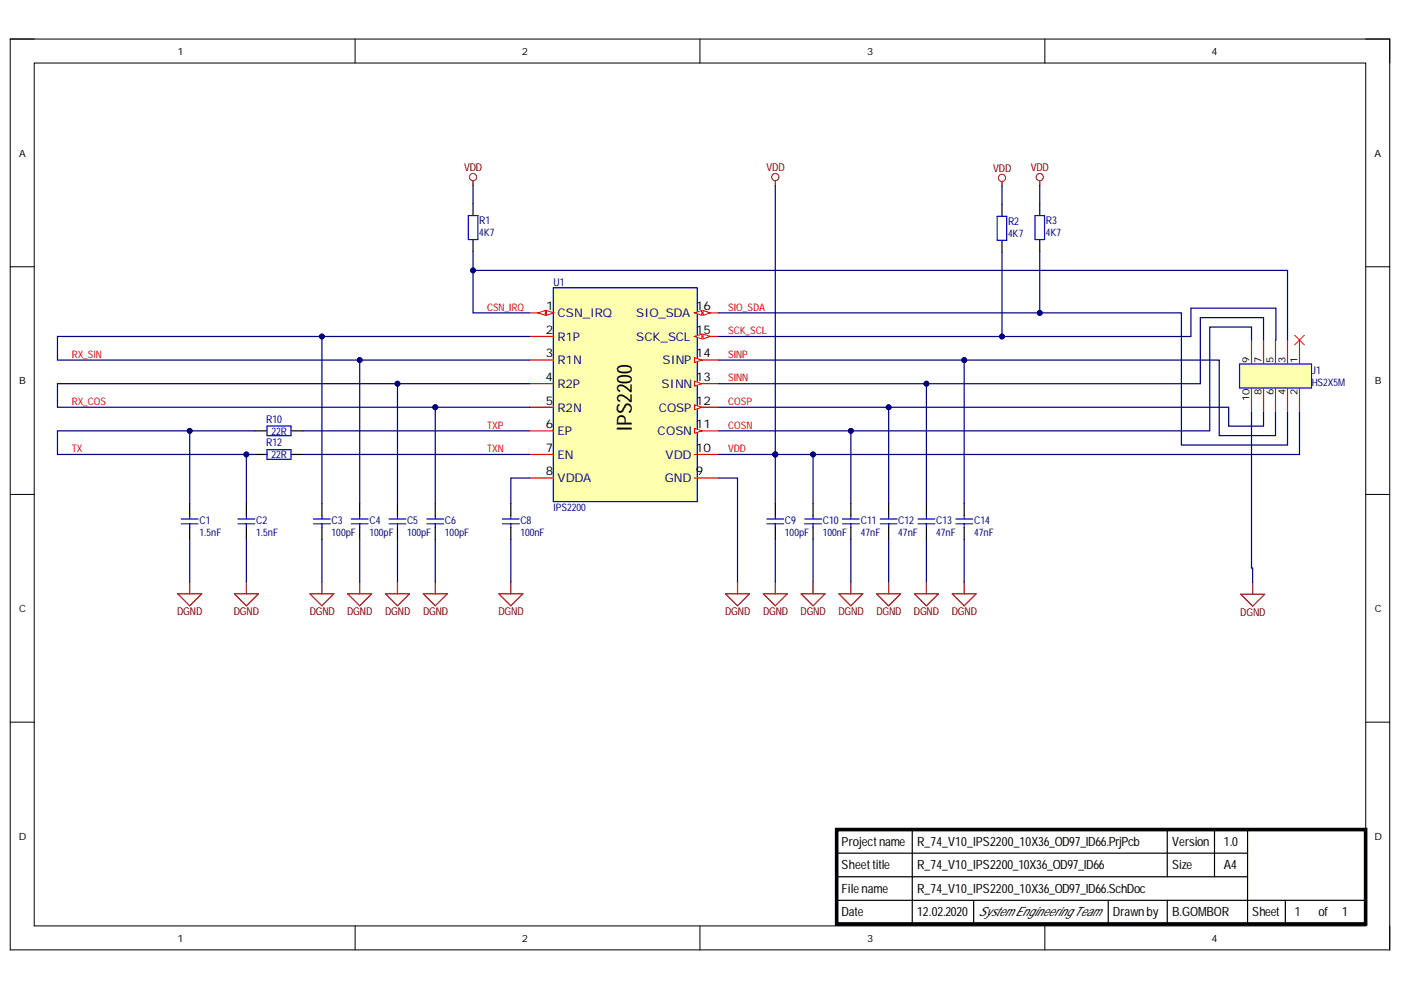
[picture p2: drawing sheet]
<svg xmlns="http://www.w3.org/2000/svg" width="297mm" height="210mm" viewBox="0 0 297 210" stroke-linecap="round" stroke-linejoin="round" font-family="sans-serif">
<path d="M2.2 8.3h292.4v193.1h-292.4z" fill="none" stroke="#000" stroke-width=".21"/>
<path d="M7.3 13.4h282.3v182.9h-282.3z" fill-rule="evenodd" fill="#fff"/>
<g fill="none" stroke="#000" stroke-width=".21">
<path d="M2.2 8.3h5.1M7.3 13.4h282.3v182.9h-282.3zM75.3 8.3v5.1M148.4 8.3v5.1M221.5 8.3v5.1M289.6 8.3h5v5.1M2.2 56.6h5.1M289.6 56.6h5M2.2 104.8h5.1M289.6 104.8h5M2.2 153.1h5.1M289.6 153.1h5"/>
<path d="M75.3 196.3v5.1M148.4 196.3v5.1M221.5 196.3v5.1M294.6 196.3v5.1"/>
</g>
<path d="M177.4 175.9h112.1v20h-112.1z" fill-rule="evenodd" fill="#fff"/>
<path d="M177.4 175.9h112.1v20h-112.1z" fill="none" stroke="#000" stroke-width=".77"/>
<path d="M193.4 175.9v20M247.5 175.9v10M257.5 175.9v10M264.5 175.9v20M177.4 180.9h87.1M177.4 185.9h87.1M177.4 190.9h112.1M206.4 190.9v5M235 190.9v5M247.5 190.9v5M272.5 190.9v5" fill="none" stroke="#000" stroke-width=".26"/>
<path d="M117.3 61h30.5v45.4h-30.5z" fill-rule="evenodd" fill="#ffffb0"/>
<path d="M117.3 61h30.5v45.4h-30.5z" fill="none" stroke="#00f" stroke-width=".26"/>
<path d="M147.3 76.3h5.1" fill="none" stroke="#f00" stroke-width=".26"/>
<path d="M147.3 75.8l1.5 .5-1.5 .6z" fill="#f8fcff"/>
<path d="M147.3 75.8l1.5 .5-1.5 .6z" fill="none" stroke="#f00" stroke-width=".21"/>
<path d="M147.3 81.3h5.1" fill="none" stroke="#f00" stroke-width=".26"/>
<path d="M147.3 80.8l1.5 .5-1.5 .6z" fill="#f8fcff"/>
<path d="M147.3 80.8l1.5 .5-1.5 .6z" fill="none" stroke="#f00" stroke-width=".21"/>
<path d="M147.3 86.3h5.1" fill="none" stroke="#f00" stroke-width=".26"/>
<path d="M147.3 85.8l1.5 .5-1.5 .6z" fill="#f8fcff"/>
<path d="M147.3 85.8l1.5 .5-1.5 .6z" fill="none" stroke="#f00" stroke-width=".21"/>
<path d="M112.3 76.3h5.1M112.3 71.3h5.1M112.3 66.3h5.1M112.3 81.3h5.1" fill="none" stroke="#f00" stroke-width=".26"/>
<path d="M115.9 65.8l1.5 .5-1.5 .6z" fill="#f8fcff"/>
<path d="M115.9 65.8l1.5 .5-1.5 .6z" fill="none" stroke="#f00" stroke-width=".21"/>
<path d="M114.1 66.3l1.5-.5v1.1z" fill="#f8fcff"/>
<path d="M114.1 66.3l1.5-.5v1.1z" fill="none" stroke="#f00" stroke-width=".21"/>
<path d="M112.3 96.4h5.1M112.3 86.3h5.1M112.3 91.4h5.1M147.3 96.4h5.1M147.3 91.4h5.1M112.3 101.4h5.1" fill="none" stroke="#f00" stroke-width=".26"/>
<path d="M147.3 90.8l1.5 .6-1.5 .5z" fill="#f8fcff"/>
<path d="M147.3 90.8l1.5 .6-1.5 .5z" fill="none" stroke="#f00" stroke-width=".21"/>
<path d="M147.3 71.3h5.1M147.3 101.4h5.1" fill="none" stroke="#f00" stroke-width=".26"/>
<path d="M147.3 71.3l1.5-.5v1z" fill="#f8fcff"/>
<path d="M147.3 71.3l1.5-.5v1z" fill="none" stroke="#f00" stroke-width=".21"/>
<path d="M149.1 70.8l1.5 .5-1.5 .5z" fill="#f8fcff"/>
<path d="M149.1 70.8l1.5 .5-1.5 .5z" fill="none" stroke="#f00" stroke-width=".21"/>
<path d="M147.3 66.3h5.1" fill="none" stroke="#f00" stroke-width=".26"/>
<path d="M147.3 66.3l1.5-.5v1.1z" fill="#f8fcff"/>
<path d="M147.3 66.3l1.5-.5v1.1z" fill="none" stroke="#f00" stroke-width=".21"/>
<path d="M149.1 65.8l1.5 .5-1.5 .6z" fill="#f8fcff"/>
<path d="M149.1 65.8l1.5 .5-1.5 .6z" fill="none" stroke="#f00" stroke-width=".21"/>
<g fill="none" stroke="#00f" stroke-width=".26">
<path d="M99.3 45.7h2v5.1h-2zM211.4 45.9h2.1v5.1h-2.1zM219.4 45.7h2.1v5.1h-2.1zM56.6 90.3h5.1v2.1h-5.1zM56.6 95.3h5.1v2.1h-5.1zM38.4 111.1h3.6M38.4 110h3.6M40.2 109.3v.7M40.2 111.1v.7M50.5 111.1h3.5M50.5 110h3.5M52.2 109.3v.7"/>
<path d="M52.2 111.1v.7M66.5 111.1h3.5M66.5 110h3.5M68.3 109.3v.7M68.3 111.1v.7M74.5 111.1h3.5M74.5 110h3.5M76.3 109.3v.7M76.3 111.1v.7M82.5 111.1h3.6M82.5 110h3.6M84.3 109.3v.7"/>
<path d="M84.3 111.1v.7M90.5 111.1h3.6M90.5 110h3.6M92.3 109.3v.7M92.3 111.1v.7M106.5 111.1h3.6M106.5 110h3.6M108.3 109.3v.7M108.3 111.1v.7M162.6 111.1h3.6M162.6 110h3.6M164.4 109.3v.7"/>
<path d="M164.4 111.1v.7M170.6 111.1h3.6M170.6 110h3.6M172.4 109.3v.7M172.4 111.1v.7M178.6 111.1h3.6M178.6 110h3.6M180.4 109.3v.7M180.4 111.1v.7M186.6 111.1h3.6M186.6 110h3.6M188.4 109.3v.7"/>
<path d="M188.4 111.1v.7M194.6 111.1h3.6M194.6 110h3.6M196.4 109.3v.7M196.4 111.1v.7M202.6 111.1h3.6M202.6 110h3.6M204.4 109.3v.7M204.4 111.1v.7"/>
</g>
<g fill="none" stroke="#000" stroke-width=".26">
<path d="M100.3 43.2v2.5M100.3 50.8v2.5M212.4 43.3v2.6M212.4 51v2.5M220.4 43.2v2.5M220.4 50.8v2.5M54.1 91.4h2.5M54.1 96.4h2.5M61.7 91.4h2.5M61.7 96.4h2.5M40.2 106.7v2.6M40.2 111.8v2.6"/>
<path d="M52.2 106.7v2.6M52.2 111.8v2.6M68.3 106.7v2.6M68.3 111.8v2.6M76.3 106.7v2.6M76.3 111.8v2.6M84.3 106.7v2.6M84.3 111.8v2.6M92.3 106.7v2.6M92.3 111.8v2.6M108.3 106.7v2.6M108.3 111.8v2.6"/>
<path d="M164.4 106.7v2.6M164.4 111.8v2.6M172.4 106.7v2.6M172.4 111.8v2.6M180.4 106.7v2.6M180.4 111.8v2.6M188.4 106.7v2.6M188.4 111.8v2.6M196.4 106.7v2.6M196.4 111.8v2.6M204.4 106.7v2.6M204.4 111.8v2.6"/>
</g>
<g fill="none" stroke="#800000" stroke-width=".26">
<path d="M100.3 38.3v1M164.4 38.3v1M212.4 38.5v1M220.4 38.3v1M37.7 125.9h5.1l-2.6 2.5zM40.2 123.4v2.5M49.7 125.9h5.1l-2.6 2.5zM52.2 123.4v2.5M65.7 125.9h5.1l-2.5 2.5zM68.3 123.4v2.5M73.7 125.9h5.1l-2.5 2.5zM76.3 123.4v2.5"/>
<path d="M81.7 125.9h5.1l-2.5 2.5zM84.3 123.4v2.5M89.7 125.9h5.1l-2.5 2.5zM92.3 123.4v2.5M105.8 125.9h5l-2.5 2.5zM108.3 123.4v2.5M153.8 125.9h5.1l-2.5 2.5zM156.4 123.4v2.5M161.8 125.9h5.1l-2.5 2.5zM164.4 123.4v2.5M169.8 125.9h5.1l-2.5 2.6zM172.4 123.4v2.5"/>
<path d="M177.9 125.9h5l-2.5 2.6zM180.4 123.4v2.5M185.9 125.9h5.1l-2.6 2.6zM188.4 123.4v2.5M193.9 125.9h5.1l-2.6 2.6zM196.4 123.4v2.5M201.9 125.9h5.1l-2.6 2.6zM204.4 123.4v2.5"/>
</g>
<g fill="none" stroke="#800000" stroke-width=".21">
<circle cx="100.3" cy="37.5" r=".76"/>
<circle cx="164.4" cy="37.5" r=".76"/>
<circle cx="212.4" cy="37.7" r=".76"/>
<circle cx="220.4" cy="37.6" r=".76"/>
</g>
<path d="M262.8 77.2h15.3v5.1h-15.3z" fill-rule="evenodd" fill="#ffffb0"/>
<path d="M262.8 77.2h15.3v5.1h-15.3z" fill="none" stroke="#00f" stroke-width=".26"/>
<path d="M265.3 72.1v5.1M267.9 72.1v5.1M270.4 72.1v5.1M273 72.1v5.1M275.5 72.1v5.1M265.3 82.3v5.1M267.9 82.3v5.1M270.4 82.3v5.1M273 82.3v5.1M275.5 82.3v5.1" fill="none" stroke="#f00" stroke-width=".26"/>
<path d="M263 126h5.1l-2.5 2.5zM265.6 123.4v2.6" fill="none" stroke="#800000" stroke-width=".26"/>
<path d="M100.3 39.3v3.9M64.2 91.4h48.1M64.2 96.4h48.1M112.3 86.3h-20v20.4M68.3 114.4v9M76.3 114.4v9M84.3 114.4v9M92.3 114.4v9M108.3 114.4v9M112.3 101.4h-4v5.3" fill="none" stroke="#000080" stroke-width=".26"/>
<circle cx="92.3" cy="86.3" r=".51" fill="#000080"/>
<circle cx="92.3" cy="86.3" r=".51" fill="none" stroke="#000080" stroke-width=".21"/>
<path d="M112.3 81.3h-28v25.4" fill="none" stroke="#000080" stroke-width=".26"/>
<circle cx="84.3" cy="81.3" r=".51" fill="#000080"/>
<circle cx="84.3" cy="81.3" r=".51" fill="none" stroke="#000080" stroke-width=".21"/>
<path d="M112.3 76.3h-36v30.4" fill="none" stroke="#000080" stroke-width=".26"/>
<circle cx="76.3" cy="76.3" r=".51" fill="#000080"/>
<circle cx="76.3" cy="76.3" r=".51" fill="none" stroke="#000080" stroke-width=".21"/>
<path d="M112.3 71.3h-44v35.4" fill="none" stroke="#000080" stroke-width=".26"/>
<circle cx="68.3" cy="71.3" r=".51" fill="#000080"/>
<circle cx="68.3" cy="71.3" r=".51" fill="none" stroke="#000080" stroke-width=".21"/>
<path d="M68.3 71.3h-56.1v5h64.1" fill="none" stroke="#000080" stroke-width=".26"/>
<circle cx="76.3" cy="76.3" r=".51" fill="#000080"/>
<circle cx="76.3" cy="76.3" r=".51" fill="none" stroke="#000080" stroke-width=".21"/>
<circle cx="68.3" cy="71.3" r=".51" fill="#000080"/>
<circle cx="68.3" cy="71.3" r=".51" fill="none" stroke="#000080" stroke-width=".21"/>
<path d="M84.3 81.3h-72.1v5h80.1" fill="none" stroke="#000080" stroke-width=".26"/>
<circle cx="92.3" cy="86.3" r=".51" fill="#000080"/>
<circle cx="92.3" cy="86.3" r=".51" fill="none" stroke="#000080" stroke-width=".21"/>
<circle cx="84.3" cy="81.3" r=".51" fill="#000080"/>
<circle cx="84.3" cy="81.3" r=".51" fill="none" stroke="#000080" stroke-width=".21"/>
<path d="M54.1 91.4h-41.9v5h41.9M40.2 114.4v9M52.2 114.4v9" fill="none" stroke="#000080" stroke-width=".26"/>
<circle cx="52.2" cy="96.4" r=".51" fill="#000080"/>
<circle cx="52.2" cy="96.4" r=".51" fill="none" stroke="#000080" stroke-width=".21"/>
<circle cx="40.2" cy="91.4" r=".51" fill="#000080"/>
<circle cx="40.2" cy="91.4" r=".51" fill="none" stroke="#000080" stroke-width=".21"/>
<path d="M52.2 96.4v10.3" fill="none" stroke="#000080" stroke-width=".26"/>
<circle cx="52.2" cy="96.4" r=".51" fill="#000080"/>
<circle cx="52.2" cy="96.4" r=".51" fill="none" stroke="#000080" stroke-width=".21"/>
<path d="M40.2 91.4v15.3" fill="none" stroke="#000080" stroke-width=".26"/>
<circle cx="40.2" cy="91.4" r=".51" fill="#000080"/>
<circle cx="40.2" cy="91.4" r=".51" fill="none" stroke="#000080" stroke-width=".21"/>
<path d="M212.4 39.5v3.8M220.4 39.3v3.9M265.3 72.1v-2.8h-8.8v22.1h-76.1M152.4 101.4h4v22M164.4 114.4v9M180.4 114.4v9M188.4 114.4v9M196.4 114.4v9M204.4 114.4v9" fill="none" stroke="#000080" stroke-width=".26"/>
<circle cx="180.4" cy="91.4" r=".51" fill="#000080"/>
<circle cx="180.4" cy="91.4" r=".51" fill="none" stroke="#000080" stroke-width=".21"/>
<path d="M188.4 86.4h72.1v4h7.4v-3" fill="none" stroke="#000080" stroke-width=".26"/>
<circle cx="188.4" cy="86.4" r=".51" fill="#000080"/>
<circle cx="188.4" cy="86.4" r=".51" fill="none" stroke="#000080" stroke-width=".21"/>
<path d="M267.9 72.1v-4.8h-13.4v14.1h-58.1" fill="none" stroke="#000080" stroke-width=".26"/>
<circle cx="196.4" cy="81.3" r=".51" fill="#000080"/>
<circle cx="196.4" cy="81.3" r=".51" fill="none" stroke="#000080" stroke-width=".21"/>
<path d="M204.4 76.3h54.1v16.1h11.9v-5" fill="none" stroke="#000080" stroke-width=".26"/>
<circle cx="204.4" cy="76.3" r=".51" fill="#000080"/>
<circle cx="204.4" cy="76.3" r=".51" fill="none" stroke="#000080" stroke-width=".21"/>
<path d="M212.4 71.3h40.1v-6h18l-.1 6.8" fill="none" stroke="#000080" stroke-width=".26"/>
<circle cx="212.4" cy="71.3" r=".51" fill="#000080"/>
<circle cx="212.4" cy="71.3" r=".51" fill="none" stroke="#000080" stroke-width=".21"/>
<path d="M220.4 66.3h30.1v28.1h22.5v-7" fill="none" stroke="#000080" stroke-width=".26"/>
<circle cx="220.5" cy="66.3" r=".51" fill="#000080"/>
<circle cx="220.5" cy="66.3" r=".51" fill="none" stroke="#000080" stroke-width=".21"/>
<path d="M212.4 53.5v17.8" fill="none" stroke="#000080" stroke-width=".26"/>
<circle cx="212.4" cy="71.3" r=".51" fill="#000080"/>
<circle cx="212.4" cy="71.3" r=".51" fill="none" stroke="#000080" stroke-width=".21"/>
<path d="M152.4 91.4h28v15.3" fill="none" stroke="#000080" stroke-width=".26"/>
<circle cx="180.4" cy="91.4" r=".51" fill="#000080"/>
<circle cx="180.4" cy="91.4" r=".51" fill="none" stroke="#000080" stroke-width=".21"/>
<path d="M152.4 86.4h36v20.3" fill="none" stroke="#000080" stroke-width=".26"/>
<circle cx="188.4" cy="86.4" r=".51" fill="#000080"/>
<circle cx="188.4" cy="86.4" r=".51" fill="none" stroke="#000080" stroke-width=".21"/>
<path d="M152.4 81.4h44v25.3" fill="none" stroke="#000080" stroke-width=".26"/>
<circle cx="196.4" cy="81.3" r=".51" fill="#000080"/>
<circle cx="196.4" cy="81.3" r=".51" fill="none" stroke="#000080" stroke-width=".21"/>
<path d="M152.4 76.3h52v30.4" fill="none" stroke="#000080" stroke-width=".26"/>
<circle cx="204.4" cy="76.3" r=".51" fill="#000080"/>
<circle cx="204.4" cy="76.3" r=".51" fill="none" stroke="#000080" stroke-width=".21"/>
<path d="M275.5 87.4v9h-111.1" fill="none" stroke="#000080" stroke-width=".26"/>
<circle cx="164.4" cy="96.4" r=".51" fill="#000080"/>
<circle cx="164.4" cy="96.4" r=".51" fill="none" stroke="#000080" stroke-width=".21"/>
<circle cx="164.4" cy="96.4" r=".51" fill="#000080"/>
<circle cx="164.4" cy="96.4" r=".51" fill="none" stroke="#000080" stroke-width=".21"/>
<circle cx="172.4" cy="96.4" r=".51" fill="#000080"/>
<circle cx="172.4" cy="96.4" r=".51" fill="none" stroke="#000080" stroke-width=".21"/>
<path d="M164.4 39.3v57.1" fill="none" stroke="#000080" stroke-width=".26"/>
<circle cx="164.4" cy="96.4" r=".51" fill="#000080"/>
<circle cx="164.4" cy="96.4" r=".51" fill="none" stroke="#000080" stroke-width=".21"/>
<path d="M172.4 96.4v10.3M172.4 114.4v9" fill="none" stroke="#000080" stroke-width=".26"/>
<circle cx="172.4" cy="96.4" r=".51" fill="#000080"/>
<circle cx="172.4" cy="96.4" r=".51" fill="none" stroke="#000080" stroke-width=".21"/>
<path d="M100.3 53.3v13h12" fill="none" stroke="#000080" stroke-width=".26"/>
<circle cx="100.3" cy="57.3" r=".51" fill="#000080"/>
<circle cx="100.3" cy="57.3" r=".51" fill="none" stroke="#000080" stroke-width=".21"/>
<path d="M100.3 57.3h172.7v14.8" fill="none" stroke="#000080" stroke-width=".26"/>
<circle cx="100.3" cy="57.3" r=".51" fill="#000080"/>
<circle cx="100.3" cy="57.3" r=".51" fill="none" stroke="#000080" stroke-width=".21"/>
<path d="M152.4 96.4h12v10.3" fill="none" stroke="#000080" stroke-width=".26"/>
<circle cx="164.4" cy="96.4" r=".51" fill="#000080"/>
<circle cx="164.4" cy="96.4" r=".51" fill="none" stroke="#000080" stroke-width=".21"/>
<path d="M220.4 53.3v13" fill="none" stroke="#000080" stroke-width=".26"/>
<circle cx="220.5" cy="66.3" r=".51" fill="#000080"/>
<circle cx="220.5" cy="66.3" r=".51" fill="none" stroke="#000080" stroke-width=".21"/>
<path d="M152.4 66.3h68M152.4 71.3h60M265.3 87.4v33h.3v3" fill="none" stroke="#000080" stroke-width=".26"/>
<path d="M274.5 71.1l2 2M276.5 71.1l-2 2" fill="none" stroke="#f00" stroke-width=".21"/>
<text font-size="4.4" x="133.9" y="91.3" transform="rotate(-90 133.9 91.3)">IPS2200</text>
<g font-size="2.7">
<text x="178.4" y="179.3">Projectname</text>
<text x="194.4" y="179.3">R_74_V10_IPS2200_10X36_OD97_ID66.PrjPcb</text>
<text x="248.5" y="179.3">Version</text>
<text x="259.5" y="179.3">1.0</text>
<text x="178.4" y="184.3">Sheettitle</text>
<text x="194.4" y="184.3">R_74_V10_IPS2200_10X36_OD97_ID66</text>
<text x="248.5" y="184.3">Size</text>
<text x="259.5" y="184.3">A4</text>
<text x="178.4" y="189.3">Filename</text>
<text x="194.4" y="189.3">R_74_V10_IPS2200_10X36_OD97_ID66.SchDoc</text>
<text x="178.4" y="194.3">Date</text>
<text x="194.4" y="194.3">12.02.2020</text>
<text x="207.5" y="194.3">SystemEngineeringTeam</text>
<text x="236" y="194.3">Draw</text>
<text x="241.3" y="194.3">nby</text>
<text x="248.5" y="194.3">B.GOM</text>
<text x="255.8" y="194.3">BOR</text>
<text x="265.5" y="194.3">Sheet</text>
<text x="274.6" y="194.3">1</text>
<text x="279.5" y="194.3">of</text>
<text x="284.5" y="194.3">1</text>
</g>
<g font-size="2.5">
<text x="115.8" y="65.8">1</text>
<text x="147.6" y="65.8">16</text>
<text x="115.7" y="70.8">2</text>
<text x="147.6" y="70.8">15</text>
<text x="115.7" y="75.8">3</text>
<text x="147.6" y="75.8">14</text>
<text x="115.7" y="80.8">4</text>
<text x="147.6" y="80.8">13</text>
<text x="115.7" y="85.8">5</text>
<text x="147.6" y="85.8">12</text>
<text x="115.7" y="90.8">6</text>
<text x="115.7" y="95.8">7</text>
<text x="147.6" y="95.8">10</text>
<text x="147.6" y="90.8">11</text>
<text x="115.7" y="100.8">8</text>
<text x="147.6" y="100.8">9</text>
</g>
<g font-size="2.5" fill="#000080">
<text x="118.2" y="67.3">CSN_IRQ</text>
<text x="134.9" y="67.3">SIO_SDA</text>
<text x="118.2" y="77.3">R1N</text>
<text x="118.2" y="72.3">R1P</text>
<text x="134.9" y="72.3">SCK_SCL</text>
<text x="140.5" y="77.3">SINP</text>
<text x="118.2" y="82.3">R2P</text>
<text x="140.3" y="82.3">SINN</text>
<text x="118.2" y="87.3">R2N</text>
<text x="139.7" y="87.3">COSP</text>
<text x="118.2" y="92.3">EP</text>
<text x="139.4" y="92.3">COSN</text>
<text x="118.2" y="97.3">EN</text>
<text x="141.1" y="97.3">VDD</text>
<text x="118.2" y="102.3">VDDA</text>
<text x="141" y="102.3">GND</text>
</g>
<g font-size="2.3" fill="#800000">
<text x="98.4" y="36.3">VDD</text>
<text x="162.5" y="36.3">VDD</text>
<text x="210.6" y="36.4">VDD</text>
<text x="218.5" y="36.3">VDD</text>
<text x="37.6" y="130.4">DGND</text>
<text x="49.6" y="130.4">DGND</text>
<text x="65.7" y="130.4">DGND</text>
<text x="73.6" y="130.4">DGND</text>
<text x="81.6" y="130.4">DGND</text>
<text x="89.7" y="130.4">DGND</text>
<text x="105.7" y="130.4">DGND</text>
<text x="153.7" y="130.4">DGND</text>
<text x="161.8" y="130.4">DGND</text>
<text x="169.7" y="130.4">DGND</text>
<text x="177.8" y="130.4">DGND</text>
<text x="185.8" y="130.4">DGND</text>
<text x="193.8" y="130.4">DGND</text>
<text x="201.8" y="130.4">DGND</text>
<text x="263" y="130.5">DGND</text>
</g>
<g font-size="2.3" fill="#000080">
<text x="101.6" y="47.5">R1</text>
<text x="213.7" y="47.7">R2</text>
<text x="221.8" y="47.5">R3</text>
<text x="117.4" y="60.5">U1</text>
<text x="278.1" y="79.2">J1</text>
<text x="56.4" y="89.6">R10</text>
<text x="56.4" y="94.6">R12</text>
<text x="42.3" y="111.1">C1</text>
<text x="54.3" y="111.1">C2</text>
<text x="70.3" y="111.1">C3</text>
<text x="78.3" y="111.1">C4</text>
<text x="86.3" y="111.1">C5</text>
<text x="94.3" y="111.1">C6</text>
<text x="110.3" y="111.1">C8</text>
<text x="166.4" y="111.1">C9</text>
<text x="174.5" y="111.1">C10</text>
<text x="182.5" y="111.1">C11</text>
<text x="190.5" y="111.1">C12</text>
<text x="198.5" y="111.1">C13</text>
<text x="206.5" y="111.1">C14</text>
</g>
<g font-size="2.2" fill="#000080">
<text x="101.6" y="50.1">4K7</text>
<text x="213.7" y="50.2">4K7</text>
<text x="221.8" y="50.1">4K7</text>
<text x="278.1" y="81.8">HS2X5M</text>
<text x="57.5" y="92.2">22R</text>
<text x="57.5" y="97.1">22R</text>
<text x="42.3" y="113.6">1.5nF</text>
<text x="54.3" y="113.6">1.5nF</text>
<text x="70.3" y="113.6">100pF</text>
<text x="78.3" y="113.6">100pF</text>
<text x="86.3" y="113.6">100pF</text>
<text x="94.3" y="113.6">100pF</text>
<text x="110.3" y="113.6">100nF</text>
<text x="117.4" y="108.4">IPS2200</text>
<text x="166.4" y="113.6">100pF</text>
<text x="174.5" y="113.6">100nF</text>
<text x="182.5" y="113.6">47nF</text>
<text x="190.5" y="113.6">47nF</text>
<text x="198.5" y="113.6">47nF</text>
<text x="206.5" y="113.6">47nF</text>
</g>
<g font-size="2.2" fill="#f00">
<text x="103.3" y="65.9">CSN_IRQ</text>
<text x="154.4" y="65.9">SIO_SDA</text>
<text x="154.4" y="70.9">SCK_SCL</text>
<text x="15.2" y="75.8">RX_SIN</text>
<text x="154.4" y="75.8">SINP</text>
<text x="154.4" y="80.8">SINN</text>
<text x="15.2" y="85.8">RX_COS</text>
<text x="154.4" y="85.8">COSP</text>
<text x="15.2" y="95.9">TX</text>
<text x="103.3" y="90.9">TXP</text>
<text x="103.3" y="95.9">TXN</text>
<text x="154.4" y="90.9">COSN</text>
<text x="154.4" y="95.9">VDD</text>
</g>
<g font-size="2.1">
<text x="37.7" y="11.6">1</text>
<text x="110.7" y="11.6">2</text>
<text x="183.9" y="11.6">3</text>
<text x="256.9" y="11.6">4</text>
<text x="4.1" y="33.2">A</text>
<text x="291.4" y="33.2">A</text>
<text x="264.9" y="76.9" transform="rotate(-90 264.9 76.9)">9</text>
<text x="267.4" y="76.9" transform="rotate(-90 267.4 76.9)">7</text>
<text x="270" y="76.9" transform="rotate(-90 270 76.9)">5</text>
<text x="272.5" y="76.9" transform="rotate(-90 272.5 76.9)">3</text>
<text x="275.1" y="76.9" transform="rotate(-90 275.1 76.9)">1</text>
<text x="4.1" y="81.5">B</text>
<text x="267.4" y="83.7" transform="rotate(-90 267.4 83.7)">8</text>
<text x="270" y="83.7" transform="rotate(-90 270 83.7)">6</text>
<text x="272.5" y="83.8" transform="rotate(-90 272.5 83.8)">4</text>
<text x="275.1" y="83.7" transform="rotate(-90 275.1 83.7)">2</text>
<text x="291.5" y="81.5">B</text>
<text x="264.9" y="85.1" transform="rotate(-90 264.9 85.1)">10</text>
<text x="4.1" y="129.8">C</text>
<text x="291.5" y="129.8">C</text>
<text x="4" y="178">D</text>
<text x="291.4" y="178">D</text>
<text x="37.7" y="199.7">1</text>
<text x="110.7" y="199.7">2</text>
<text x="183.9" y="199.7">3</text>
<text x="256.9" y="199.7">4</text>
</g>
</svg>
